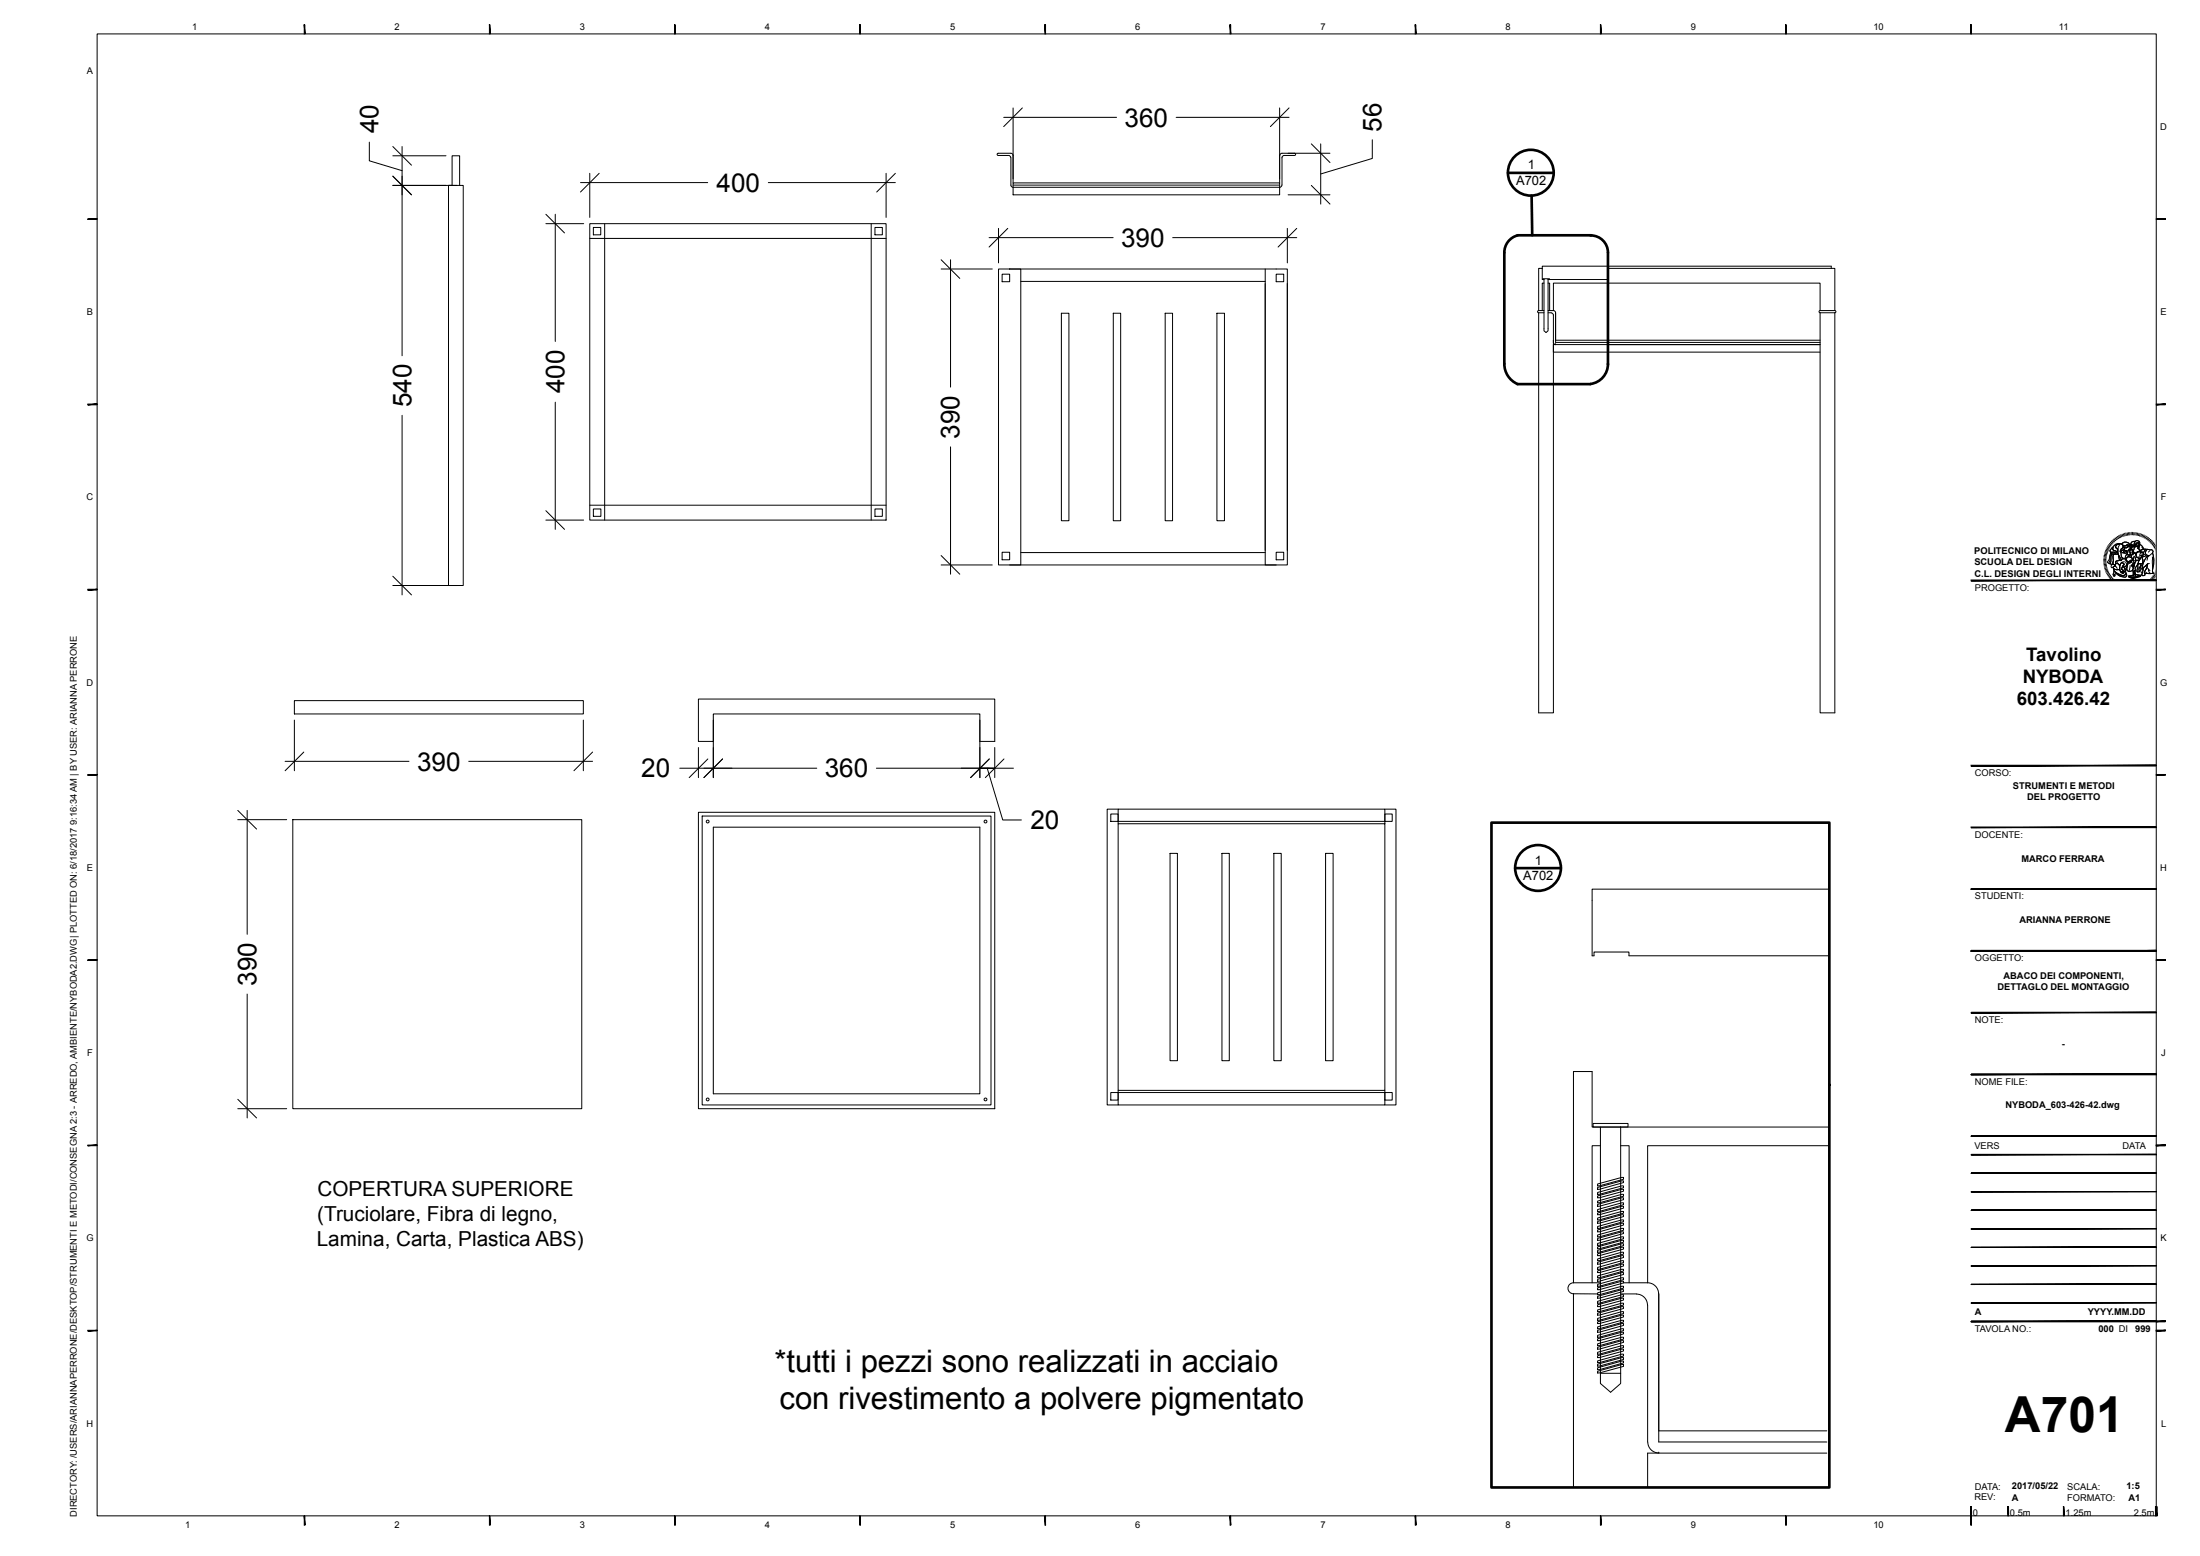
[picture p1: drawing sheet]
<svg xmlns="http://www.w3.org/2000/svg" width="594mm" height="420mm" viewBox="0 0 594 420" stroke-linecap="round" stroke-linejoin="round" font-family="sans-serif">
<g fill="none" stroke="#000" stroke-width=".27">
<path d="M26.2 9.2h556v400h-556zM99.7 38.4v5l8.9 2.7M106.1 39.6l5 5M108.6 39.6v56.4M271 31.7h30.5M273.5 29.1v20.3M276 29.1l-5 5.1M317.6 31.7h30.4M345.5 29.1v20.3M348 29.1l-5 5.1M354.1 38.8l5 5.1M356.6 38.8v16.3"/>
<path d="M370.5 37.7v5.1l-13.9 4.2M106.1 50h17.3M106.1 47.6l5 5M106.1 42h14.3M121.1 50h4v108h-4zM121.1 50h1v-8h2v8M147.4 57.8l5 5.1M149.9 57.8v34.4M156.7 49.3h34.4M159.2 46.8v11.9M161.8 46.8l-5.1 5M207.5 49.3h34.2"/>
<path d="M239.2 46.8v11.9M241.7 46.8l-5 5M272.9 42.6v7.4l.2 .4 .4 .2h72l.4-.2 .2-.4M273.5 49.4h72v3.2h-72zM273.5 50h72M273.5 42l-.1-.5-.5-.1h-3.4l-.3 .3 .3 .3h3l.4 .6M347.8 52.6h11.3M349.5 41.4l.3 .1-.1 .4-3 .1-.5 .3-.1 7.7M354.1 50l5 5.1M359.1 41.4h-13l-.4 .1-.2 .5M147.4 60.4h10.2M159.2 60.4h80v80h-80z"/>
<path d="M159.2 64.4h80M160.2 61.4h2v2h-2zM163.3 60.4v80M235.2 60.4v80M236.2 61.4h2v2h-2zM254.1 72.6h13.8M254.1 70.1l5 5.1M256.6 70.1v34.4M267.1 64.1h33.4M269.6 72.6h6v79.9h-6zM269.6 61.6v9.4M270.6 74h2v2h-2z"/>
<path d="M272.1 61.6l-5 5.1M272.6 72.6h75v79.9h-6v-79.9M275.6 76h66M316.6 64.1h33.5M341.6 76.5v72.1M344.6 74h2v2h-2zM347.6 61.6v9.4M347.6 76.5v72.1M350.1 61.6l-5 5.1M416.4 72.4h-1v11.4M416.4 72.4v-.5h78v.5M416.4 72.4v3h.5"/>
<path d="M416.9 76.4h-.5v7.4M416.9 75.4v13.9l.5 .5 .6-.5v-13.9M416.9 75.4h-.4v-.2h1.9v.2h-.4M418 76.4h.4v7.4M418 75.4h16.1M434.1 72.4h61.3v11.4M286.6 84.6h2v56h-2zM300.6 84.6h2v56h-2zM314.6 84.6h2v56h-2zM328.6 84.6h2v56h-2zM415.4 83.8l-.3 .3 .3 .3M415.4 84.4v108h4v-99.4h72v99.4h4v-108"/>
<path d="M415.4 84.4h1.5M415.4 83.8h1.5M418 84.4l1.1 .1 .3 .6M418 83.8h1.4M419.4 83.8l.4 .2 .2 .4v8h71.4M419.4 83.8v-7.4h72v7.4M419.4 91.8v3.2h72M419.4 85v7.4l.2 .4 .4 .2M420 93h.1M420 91.8h71.4M491.4 83.8l-.3 .3 .3 .3M491.4 84.4v8.6h-57.3"/>
<path d="M491.4 84.4h4M491.4 83.8h4M495.4 83.8l.3 .3-.3 .3M108.6 112.1v48.5M149.9 108.6v34.3M147.4 137.8l5 5.1M159.2 136.4h80M160.2 137.4h2v2h-2zM236.2 137.4h2v2h-2zM256.6 120.6v34.4M106.1 158h17.3M106.1 155.5l5 5.1"/>
<path d="M147.4 140.4h10.2M254.1 152.5h13.8M254.1 150l5 5M270.6 149.1h2v2h-2zM272.6 152.5h72M275.6 149.2h66M344.6 149.1h2v2h-2zM568 151h.6M568 151.4h.6M568 150.6l.7 .1M568 150.3l.7 .1M568.1 149.9l.7 .1"/>
<path d="M568.2 149.6l.7 .1M568.3 149.2l.6 .2M568.4 148.9l.6 .2M568.5 148.6l.7 .2M568.6 148.2l.7 .3M568.6 151.6l-.6 .1M568.7 152h-.7M568.7 152.3l-.7 .1M568.8 152.6l-.7 .1M568.8 147.9l.6 .3M568.8 153l-.6 .1M568.9 153.3l-.6 .2"/>
<path d="M569 147.6l.6 .3M569 153.6l-.7 .2M569.1 153.9l-.6 .2M569.2 147.3l.5 .3M569.2 154.2l-.6 .2M569.4 147l.5 .4M569.4 154.5l-.6 .3M569.5 154.8l-.6 .3M569.6 146.7l.5 .4M569.7 155l-.6 .4M569.8 146.4l.5 .5M569.9 149h.6a.76 .76 0 0 0 1.3-.1l.1 .6-.4 .1-1.6-.2z"/>
<path d="M569.9 148.9v.5M569.9 155.3l-.6 .4M570 149.5l-.2 .4-.1 1.5-.4 .6 .4 .2M570 146.1l.5 .5M570.1 155.6l-.6 .4M570.1 148l.4-.2a.77 .77 0 0 0 .1 .8 .77 .77 0 0 0 .8 .2l.3 .1-.5 .4-.5-.3-.5 .1a.45 .45 0 0 1-.5-.3 .45 .45 0 0 1 .3-.5zM570.3 149.6h.5l-.3 .6v2.2l-.8-.2 .2-.6 .1-1.6zM570.3 145.9l.5 .5M570.3 155.8l-.6 .5M570.3 149.5v.1a1.89 1.89 0 0 0-.3 2l-.3 .6 .7 .2M570.5 147.8l-.5 .5a.45 .45 0 0 0-.3 .5 .45 .45 0 0 0 .5 .3l.3-.1a.76 .76 0 0 0 1.3-.1M570.5 156.1l-.5 .5"/>
<path d="M570.5 153.1a.72 .72 0 0 0 .9 .7l.9-.2M570.5 145.6l.5 .5M570.6 147.5a1.88 1.88 0 0 1 1.9-.7 .98 .98 0 0 0-1.2 1l.5 .3v.7l-.1 .1-.5-.2a.73 .73 0 0 1-.7-.4 .73 .73 0 0 1 .1-.8zM570.7 153.5l.7 .3 .9-.2 .4 1 .2-.2 .3 .4-.2-.6 .4 .5-.2-.5 .4 .2-.4-.5a.44 .44 0 0 1-.4-.4 .44 .44 0 0 1 .3-.5h.4l.2 .7a1.06 1.06 0 0 1-.2 1.6h-.7a2.62 2.62 0 0 1-2.1-1.8zM570.7 153.5a1.79 1.79 0 0 0 1.7 1.6l1 .4M570.7 149.6l-.2 .6v2.2M570.7 156.3l-.4 .5M570.8 149.6h.4a.8 .8 0 0 1 1 .6l.3 .4a.64 .64 0 0 1-.8 .8 .4 .4 0 0 0-.5 .2 .4 .4 0 0 0 .2 .5l-.4 .4a.82 .82 0 0 1-.4-1.3l-.1-1zM570.8 154.1l1.9 1.1a.95 .95 0 0 0 1.3-.5 .63 .63 0 0 1 .1 1 .63 .63 0 0 1-1 0l-1-.4a.77 .77 0 0 0-1.1-.3v.4a.35 .35 0 0 1-.5-.1 .35 .35 0 0 1 .1-.4zM570.8 145.4l.4 .5M570.8 154.1l-.1 .5a.53 .53 0 0 0 .1 .9l.3-.1-.2-.2a.57 .57 0 0 1 .6-.4 .57 .57 0 0 1 .5 .5l.4 .2a1.71 1.71 0 0 0 1.7 0l-.1-.8M570.9 156.6l-.4 .4"/>
<path d="M571 152.6l-.1-.1a.53 .53 0 0 0-.9 .2v.3a.54 .54 0 0 0 .9-.2l.4 .1 .4 .5M571.1 145.2l.4 .5M571.2 156.8l-.4 .5M571.2 152.2l.2-.1a.72 .72 0 0 1 .9 .8v.7a1.3 1.3 0 0 1-1.8-.4l.2-.3h.5l-.1-.3zM571.3 151.6l1.1-.4 .4 .1a.54 .54 0 0 1 .8-.5l.4 .2a1.07 1.07 0 0 1 .5 1.3 1.07 1.07 0 0 1-1.4 .6l.2-.3a.28 .28 0 0 0 .2-.3 .28 .28 0 0 0-.2-.3l-.4-.2-.5 .8a.81 .81 0 0 0-1-.5l-.2-.2zM571.4 145l.3 .6M571.4 156.9l-.3 .6M571.5 147.1a.96 .96 0 0 1 1-.3 .96 .96 0 0 1 .7 .8l-.3 .5a.95 .95 0 0 0-.2 1.4 .98 .98 0 0 0 .7 1.3 .54 .54 0 0 0-.7 .5 .39 .39 0 0 1-.4-.2 .39 .39 0 0 1 .2-.5l-.6-1.1-.1-1.4h-.3l-.3-.5zM571.6 151.9l.7 .7M571.6 152a.54 .54 0 0 0-.4 .8M571.7 144.8l.3 .6M571.7 157.2l-.4 .5"/>
<path d="M571.9 149.5h-1.6a.49 .49 0 0 0-.6 .1 .49 .49 0 0 0-.1 .6l-.1 .8-.5 .7 .3 .3M572 149.9l.2 1.4M572 144.6l.3 .6M572 157.3l-.4 .6M572.2 147.1a3 3 0 0 0-.1 2.9l.4 .6a.37 .37 0 0 0-.1 .5 .37 .37 0 0 0 .4 .2l.1-.4 .5-.1a.98 .98 0 0 1-.7-1.3 1.55 1.55 0 0 1 .5-1.9 1.21 1.21 0 0 0-1.9-.7 1.25 1.25 0 0 0-.9 1.3l.3 .4 1 .3M572.3 157.5l-.4 .6M572.3 144.5l.3 .6M572.4 151.2l-.5 .2a.45 .45 0 0 0-.6 .1 .45 .45 0 0 0 .1 .6M572.5 146.8a.98 .98 0 0 0-1.2 1l.5 .3M572.5 157.6l-.3 .7M572.6 144.3l.3 .6M572.7 148.2l.4-.3 .6-.1-.1 .5-1.1 .5z"/>
<path d="M572.7 148.6l.8-.3 .3 .3a.34 .34 0 0 0-.4 .2 .34 .34 0 0 0 .2 .4h-.2a.58 .58 0 0 1-.7-.6zM572.7 151.9h.1a.48 .48 0 0 1 .5 .1 .48 .48 0 0 1 .1 .5 .88 .88 0 0 0-.5 .9 .88 .88 0 0 0 .6 .8l.1 .2-.4-.2 .2 .5-.4-.5 .2 .6-.3-.4-.2 .1a1.78 1.78 0 0 1 0-2.6zM572.8 148.6a.58 .58 0 0 0 .8 .6M572.8 157.8l-.2 .6M572.9 146.9a1.19 1.19 0 0 1 2 .2l-.2 .1a.4 .4 0 0 0-.4-.2 .4 .4 0 0 0-.3 .3l-.8-.1M573 144.2l.2 .6M573 146.6a1.2 1.2 0 0 1 1.9 .5l-.2 .1-.3-.3a.76 .76 0 0 1-.8 .4 .76 .76 0 0 1-.6-.6zM573.2 147.2l.6 .2 .6-.5a.41 .41 0 0 1 .3 .4 .41 .41 0 0 1-.3 .4l-.3 .2-.4-.1-.6 .1zM573.2 157.9l-.3 .6M573.3 144.1l.2 .6M573.4 148.8l.2-.2 .8 .1-.3 .2a.39 .39 0 0 1-.4 .4 .39 .39 0 0 1-.3-.5zM573.4 150.8a1.31 1.31 0 0 1 .9 1.8l-.2 .1"/>
<path d="M573.5 158l-.2 .6M573.5 153.1l.2 .6a.93 .93 0 0 1 .2 1.1 .93 .93 0 0 1-.9 .5M573.6 148.4l.2 .2M573.6 151.6l-.7 .2M573.6 148.1v.2l-1.1 .5M573.6 143.9l.2 .7M573.7 147.8l-.4 .5M573.8 158.1l-.2 .7M573.8 151.3l.7 .6M573.9 148.6l.5 .1-.3 .1a.34 .34 0 0 1-.2 .5 .34 .34 0 0 1-.4-.3 .34 .34 0 0 1 .4-.4l-.2 .2M573.9 151.8a.7 .7 0 0 1 .2 .9 .7 .7 0 0 1-1 .2M574 151a.93 .93 0 0 1 1.5-.5l.4 .5-.1 .2-1.4 .4a.53 .53 0 0 0 .8 .3l.3-.5a.39 .39 0 0 0 .4-.3 .39 .39 0 0 0-.2-.4l-.6-.4h-.6l-.5 .7-.2-.1v-.5l.5-.8 .2 .2h1.2l.4-.4v-.3l.6 .2 .1 1a.72 .72 0 0 0-.1 1.1l-.3 .5-.5 .2-.2 .6-.2-.1 .3 .3 .2-.1v.4l.1-.2-.2 1.1-.2-.1a.91 .91 0 0 1-1.3 0l-.4-.4 .5-1.7"/>
<path d="M574 143.9l.1 .6M574 150.7l.6-.4 1 .3 .2 .6h-.4l-.6 .4a.37 .37 0 0 1-.4 .1 .37 .37 0 0 1-.2-.4zM574 153.6l.8 .7M574.1 158.2l-.2 .6M574.2 147.7l.1 .1M574.3 147.3l.1 .1M574.3 153l.1 .9M574.3 149.6a1.28 1.28 0 0 0-.5 1.3M574.4 143.8v.7M574.4 147.4h-.1M574.4 151.6l1.1-.4a.63 .63 0 0 1-.3 .7 .63 .63 0 0 1-.8-.3zM574.4 158.3l-.1 .6"/>
<path d="M574.4 152.4l-.1 .7-.5 .7M574.6 151.8h-.1M574.7 147.5l.8-.2 .2 .3a.45 .45 0 0 1-.4 .2 .45 .45 0 0 1-.4-.3zM574.7 147.2l-.2 .5-.4 .2-.4-.1-.6 .1M574.7 143.8l.1 .7M574.7 158.3v.7M574.8 155.5l2-.4 1.2 .2-2.1 .6zM574.8 155.5l1.1 .4v.3l-1.1-.4zM574.8 148.3a.83 .83 0 0 1 1.1 .1 .83 .83 0 0 1 0 1.1l-.2-.3a.53 .53 0 0 0 0-.8 .53 .53 0 0 0-.8 .1l.2 .4a.51 .51 0 0 1-.1 .9 .51 .51 0 0 1-.7-.4zM575 143.7l.1 .7M575 158.3v.7M575.1 148.3a.82 .82 0 0 1 .8 .4 .82 .82 0 0 1-.1 .8l-.2 .3h-.5l-.2-1.3z"/>
<path d="M575.1 152.7l-.3 1.6 1-.2M575.1 147.3a.41 .41 0 0 1 .6-.3 .41 .41 0 0 1 .2 .6l-.2 .1M575.1 151.8h.1M575.2 147.1a.46 .46 0 0 1 .5 0 .46 .46 0 0 1 .2 .5l-.8-.3zM575.2 151.4l.2 .1M575.2 151.7l.1 .1M575.3 151.5h-.1M575.3 148.5v.1M575.4 148.5l-.2 .1M575.4 158.3l-.1 .7M575.4 143.7v.7M575.5 152.6l.2 .1 .2-.6 .5-.2-.4 1.3v-.4l-.2 .1z"/>
<path d="M575.5 147.5l-.5-.2-.3 .2 .3 .1a.32 .32 0 0 0 .5 .3 .32 .32 0 0 0 0-.6v.2M575.5 149.8v.7M575.6 151.3l-.1 .3a.49 .49 0 0 1-.4 .3 .49 .49 0 0 1-.5-.2M575.6 148.3l.2 .3-.1 .1M575.7 148.5a.41 .41 0 0 0-.6-.2 .41 .41 0 0 0 0 .6v.2a.46 .46 0 0 1 0 .6 .46 .46 0 0 1-.7 0 .46 .46 0 0 1 .1-.7l.1-.3a.82 .82 0 0 1 1.2-.4 .82 .82 0 0 1 .1 1.3l-.1-.4M575.7 158.3v.7M575.8 143.7v.7M575.8 148.8l-.2 .1M575.8 148.6l.1 .5-.2 .1h-.6M575.8 149.5l-.1 .2-.6 .1M575.9 155.9l2.1-.6v.3l-2.1 .6zM575.9 155.9v.3"/>
<path d="M576 147.5h.1l.1 .3-.2 .9M576 152.7l-.1 .4 .2-.1M576 158.3l.1 .7M576.1 147.1l.1 .4M576.1 149.1l-.1-.5 .2-.5-.1-.6h-.1l-.1-.3-.4-.3a.61 .61 0 0 1 .2-.7 .61 .61 0 0 1 .7 .1l-.2 .6 .1 .8 .3-.5a.41 .41 0 0 0 .3 .4 .41 .41 0 0 0 .4-.2v.7l.1-.2 .4 .7-1.1 .7M576.1 143.7v.7M576.2 152.4l-.2 .3v-.2M576.2 150.1l-.2 1.3M576.2 149.3l.4 .2M576.2 154.2l.2-.1 .2 1.1-.3-.6-.3 .6zM576.3 151.3l-.4 .4 .1 .4M576.3 158.3l.1 .7"/>
<path d="M576.4 151.9l-.5 .2-.2 .6-.2-.1 .3 .3 .2-.1M576.4 150.2l-.4 .8M576.5 146.2a.73 .73 0 0 1 .9-.1 .73 .73 0 0 1 .3 .9l-.4 1.1v-.7l.3-.5-.2-.5-.2 .1a.91 .91 0 0 0-.7 1.1l-.2 .1-.1-.7zM576.5 146.2a.73 .73 0 0 1 .9-.1 .73 .73 0 0 1 .3 .9l-.4 1.1v-.7l.3-.5-.2-.5a1.17 1.17 0 0 0-1 1.3l-.2-.8zM576.5 146.2h-.5a.6 .6 0 0 0-.6 .7M576.5 143.7l-.1 .7M576.6 147.2a.39 .39 0 0 0 .2 .4 .39 .39 0 0 0 .5-.2M576.7 158.3l.1 .6M576.7 149.3l.9-.4 .4 .1a.65 .65 0 0 1 .9 .5 .65 .65 0 0 1-.6 .8l-.2 .2a.59 .59 0 0 1-1-.1l-.4-.4zM576.7 146.9h.3M576.8 146.7l.6-.3 .2 .5-.3 .5a.46 .46 0 0 1-.7-.1 .46 .46 0 0 1 .2-.6zM576.8 151.3l.8-.2-.4 1.1-.7 1.1v.7l-.5 .7a2.84 2.84 0 0 1 .3-2.2z"/>
<path d="M576.8 151.3l-.5 1.4a2.05 2.05 0 0 0-.3 2l.4-.6 .2 1.4-.3-.9-.4 1 .1-.9M576.8 147.4h.1M576.8 150.3a.57 .57 0 0 0 0 1l.8-.2 .5-.6M576.8 143.8l-.1 .7M576.9 147.2l.1 .1M577 158.2l.1 .7M577.2 147.1l.2 .1M577.2 143.9l-.2 .6M577.3 152.2l.7-.1-.2 .9a1.03 1.03 0 0 0-.1 1.2l-.6 .2-.2-.3zM577.3 147.1l-.1 .1M577.3 158.1l.2 .7M577.4 147.9l.4 .7"/>
<path d="M577.5 150.4h.1M577.5 148.8l1.1-.5h.8l-.6 .9zM577.5 143.9l-.1 .7M577.6 151.1l-.4 1.1-.7 1.1v.9M577.6 158l.2 .7M577.7 150.3l-.3 .1M577.7 146.9l.1 .1a1.17 1.17 0 0 1 .8 1l.3 .2-.9 .4a.76 .76 0 0 1-.3-1.4zM577.7 146.9l.6 .4 .3 .6M577.7 150.6v.1M577.9 144l-.2 .7M578 155.3v.3l-2.1 .6-1.1-.4v-.3M578 158l.2 .6"/>
<path d="M578 152.2l-.1 .7a1.1 1.1 0 0 0-.2 1.3l-.6 .2-.2-.3 .3-.9v-1M578.2 144.2l-.2 .6M578.3 157.8l.2 .7M578.3 150.2h.2l-.1 1.9-1.2 .1 .4-1.1zM578.3 147.8l.5 .4M578.3 150l-.1 .4M578.3 149l.4 .2 .1 .2M578.4 152.1l-1.2 .1M578.4 153.5v.3l.2 .1M578.5 150.3v1.7a2.08 2.08 0 0 0-.1 2.7M578.5 144.3l-.2 .6M578.5 157.7l.3 .6"/>
<path d="M578.7 153.2l1.1-1-.3 1.4a1.09 1.09 0 0 0-.3 1.5l-.3 .3-.6-.1zM578.8 149.2a1.07 1.07 0 0 1 1.7-.8 .56 .56 0 0 1 .8 .2 .56 .56 0 0 1-.3 .8 1.22 1.22 0 0 1-1.1 .8 1.22 1.22 0 0 1-1.1-.8M578.8 149.4l-.1 .3-.4 .3a.73 .73 0 0 1-.5 .7 .73 .73 0 0 1-.8-.3 .74 .74 0 0 1-.2-1.1 .74 .74 0 0 1 1.2 0l-.2 .3a.27 .27 0 0 0 0 .4 .27 .27 0 0 0 .4-.1l.2-.3a.79 .79 0 0 0-.5-.8 .79 .79 0 0 0-1 .3l-.3 .3 .1 .4M578.8 151v.6M578.8 157.6l.3 .6M578.9 144.4l-.3 .6M579.1 157.4l.3 .6M579.2 144.6l-.3 .6M579.3 150.2l-.9 .1M579.3 154.4l.6 .4M579.4 157.2l.4 .6M579.5 148.3h-1.1l-.9 .5"/>
<path d="M579.5 144.7l-.4 .6M579.6 148.4l.2-.1 .7 .2a.52 .52 0 0 1 .6 .1 .52 .52 0 0 1 .1 .6l.3 1.6v1.7a2.16 2.16 0 0 0-.1 2.3l-2.4-.1 .8-2.5-1.5 1.4a6.6 6.6 0 0 1 1.4-3.5l.5-.1a.89 .89 0 0 1-.9-.6 .89 .89 0 0 1 .3-1zM579.6 157.1l.5 .5M579.7 153.2l.8 .9M579.7 150.2a6.4 6.4 0 0 0-1.4 3.4l1.6-1.4 .4-.1M579.8 148.3a.91 .91 0 0 0-.5 1 .91 .91 0 0 0 .9 .7M579.8 145l-.4 .5M579.9 152.2l-.4 1.4a1.09 1.09 0 0 0-.3 1.5l-.5 .3a.29 .29 0 0 1-.4-.1 .29 .29 0 0 1 .1-.4l.4-1.6M579.9 156.9l.4 .5M579.9 150.2l-.2 1M580.1 153.6a1.09 1.09 0 0 0 .6 1.2M580.1 145.1l-.4 .6"/>
<path d="M580.2 156.6l.4 .6M580.4 145.3l-.5 .6M580.4 148.7l-.3 .3M580.4 156.4l.5 .5M580.7 145.6l-.5 .5M580.7 156.2l.4 .5M580.9 156l.5 .4M580.9 145.8l-.4 .5M581.1 155.7l.5 .4M581.1 150.3l.1 3.3M581.2 149.2a8.6 8.6 0 0 1 0 4.8l.3 .8-2.5-.1M581.2 146.1l-.5 .5"/>
<path d="M581.3 155.5l.5 .3M581.4 146.4l-.5 .4M581.5 155.2l.5 .4M581.6 146.6l-.5 .4M581.6 154.9l.6 .3M581.8 154.7l.6 .3M581.9 146.9l-.6 .4M581.9 154.4l.7 .3M582.1 147.2l-.6 .4M582.1 154.1l.6 .2M582.2 153.8l.6 .2M582.2 147.5l-.6 .3"/>
<path d="M582.3 153.4l.7 .2M582.4 147.8l-.6 .3M582.4 153.1l.6 .2M582.4 152.8l.7 .2M582.5 152.5l.7 .1M582.6 148.1l-.6 .3M582.6 152.2h.6M582.6 151.9h.6M582.6 151.6h.7M582.7 148.5l-.6 .2M582.9 148.8l-.7 .2M583 149.2l-.7 .1"/>
<path d="M583 149.5l-.6 .2M583.1 149.8l-.6 .2M583.2 150.2l-.7 .1M583.2 150.5l-.6 .1M583.3 151.2l-.7 .1M583.3 150.9h-.7M79.5 189.1h78v3.6h-78zM79.5 194.4v13.6M157.5 194.4v13.6M188.6 188.7h80v11.4h-4v-7.4h-72v7.4h-4zM192.6 194.4v15.5M264.6 194.4v15.5"/>
<path d="M64.2 218.7l5.1 5.1M66.7 218.7v33.5M77 205.5h33.4M82 203l-5 5M126.6 205.5h33.4M160 203l-5 5M183.5 207.4h37M188.6 219.3h80v80h-80zM188.6 201.8v8.1M191.1 204.9l-5 5M195.1 204.9l-5 5M236.6 207.4h30.5"/>
<path d="M264.6 207.4h4h-4M266.6 207.4l4.1 13.9h5.1M267.1 204.9l-5 5M268.6 207.4h5M268.6 201.8v8.1M271.1 204.9l-5.1 5M299.9 219.7h2v2h-2zM301.9 218.4h-3v79.8h3M373.9 218.4h3v79.8h-3M373.9 219.7h2v2h-2zM64.2 221.2h13.2M79.1 221.2h78v78.1h-78z"/>
<path d="M189.6 220.3h78v77.9h-78zM192.6 223.3h72v71.9h-72zM301.9 222.3h72v72h-72zM301.9 221.7v-3.3h72v3.9M315.9 230.3h2v56h-2zM329.9 230.3h2v56h-2zM343.9 230.3h2v56h-2zM357.9 230.3h2v56h-2zM373.9 221.7h-72v.6M494 240h-64.1v18h.5v-1h9.4v1h54.2M66.7 268.3v33.5M64.2 299.3h13.2"/>
<path d="M64.2 296.7l5.1 5.1M299.9 294.9h2v2h-2zM301.9 294.3v3.9h72v-3.3M373.9 294.3v.6h-72M373.9 294.9h2v2h-2zM430.1 303.2h9.5v1h-9.5zM431.4 319.6l6.9-1.8v.5l-6.5 1.8h-.4zM432.1 309.3h-2.2v37M432.1 304.2v66.5M437.6 309.3h2.3v37M437.6 304.2v66.5M493.9 304.2h-64v-15h-5.1v57.1"/>
<path d="M493.9 309.3h-49v37M431.4 320.5l6.9-1.8v.5l-6.5 1.8h-.4zM431.4 322.8l6.9-1.8v.5l-6.5 1.8h-.4zM431.4 325.1l6.9-1.8v.5l-6.5 1.8h-.4zM431.4 327.4l6.9-1.8v.5l-6.5 1.8h-.4zM431.4 329.7l6.9-1.8v.5l-6.5 1.8h-.4zM431.4 332l6.9-1.8v.5l-6.5 1.8h-.4zM431.4 334.3l6.9-1.8v.5l-6.5 1.8h-.4zM431.4 336.6l6.9-1.8v.5l-6.5 1.8h-.4zM431.4 338.4l6.9-1.8v.6l-6.5 1.7h-.4zM431.4 339.8l6.9-1.8v.5l-6.5 1.8h-.4zM431.4 321.9l6.9-1.8v.5l-6.5 1.8h-.4z"/>
<path d="M431.4 324.2l6.9-1.8v.5l-6.5 1.8h-.4zM431.4 326.5l6.9-1.8v.5l-6.5 1.8h-.4zM431.4 328.8l6.9-1.8v.5l-6.5 1.8h-.4zM431.4 331.1l6.9-1.8v.4l-6.5 1.9h-.4zM431.4 333.3l6.9-1.7v.5l-6.5 1.8h-.4zM431.4 335.6l6.9-1.7v.5l-6.5 1.7h-.4zM431.4 337.5l6.9-1.8v.5l-6.5 1.8h-.4zM424.8 346.3a1.48 1.48 0 0 0-1.4 1.4 1.48 1.48 0 0 0 1.4 1.5M424.8 349.2v52.3M424.8 349.2l6.6 .1M424.8 346.3h7.3M431.4 340.7l6.9-1.8v.5l-6.5 1.8h-.4z"/>
<path d="M431.4 343l6.9-1.8v.5l-6.5 1.8h-.4zM431.4 345.3l6.9-1.8v.5l-6.5 1.8h-.4zM431.4 347.6l6.9-1.8v.5l-6.5 1.8h-.4zM431.4 349.9l6.9-1.8v.5l-6.5 1.8h-.4zM431.4 352.2l6.9-1.8v.5l-6.5 1.8h-.4zM431.4 354.5l6.9-1.8v.5l-6.5 1.8h-.4zM431.4 356.8l6.9-1.8v.5l-6.5 1.8h-.4zM431.4 359.1l6.9-1.8v.5l-6.5 1.8h-.4zM431.4 342.1l6.9-1.8v.5l-6.5 1.8h-.4zM431.4 344.4l6.9-1.8v.5l-6.5 1.8h-.4zM431.4 346.7l6.9-1.8v.5l-6.5 1.8h-.4zM431.4 349l6.9-1.8v.5l-6.5 1.8h-.4z"/>
<path d="M431.4 351.3l6.9-1.8v.5l-6.5 1.8h-.4zM431.4 353.6l6.9-1.8v.5l-6.5 1.7h-.4zM431.4 355.9l6.9-1.9v.6l-6.5 1.8h-.4zM431.4 358.2l6.9-1.8v.4l-6.5 1.9h-.4zM437.6 349.3h4.3M438.3 346.3h6.6M441.9 349.3a2.96 2.96 0 0 1 2.9 3M444.9 346.3a2.96 2.96 0 0 1 2.9 2.9M444.9 352.2v37a2.96 2.96 0 0 0 3 3M447.9 349.2v40h45.3M431.4 361.4l6.9-1.8v.5l-6.5 1.8h-.4zM431.4 363.7l6.9-1.8v.4l-6.5 1.9h-.4z"/>
<path d="M431.4 365.9l6.9-1.7v.5l-6.5 1.7h-.4zM431.4 368.2l6.9-1.8v.6l-6.5 1.7h-.4zM431.4 370.1l6.9-1.8v.5l-6.5 1.8h-.4zM431.4 360.4l6.9-1.7v.5l-6.5 1.7h-.4zM431.4 362.7l6.9-1.8v.6l-6.5 1.7h-.4zM431.4 365l6.9-1.8v.5l-6.5 1.8h-.4zM431.4 367.3l6.9-1.8v.5l-6.5 1.8h-.4zM431.4 369.2l6.9-1.8v.5l-6.5 1.8h-.4zM432.1 370.7v2.7l2.8 2.4 2.7-2.4v-2.7M432.1 370.7h5.5M447.9 392.2h.1M447.9 386.2h45.3"/>
<path d="M493.2 392.2h-48.3v9.3"/>
<circle cx="191.1" cy="221.8" r=".38"/>
<circle cx="266.1" cy="221.8" r=".38"/>
<circle cx="191.1" cy="296.8" r=".38"/>
<circle cx="266.1" cy="296.8" r=".38"/>
</g>
<g fill="none" stroke="#000" stroke-width=".72">
<path d="M407.1 46.7h12.4M413.5 52.8l.2 10.7M429.4 63.6a4.6 4.6 0 0 1 4.7 4.6v30.2M429.6 63.5h-19.9a4.8 4.8 0 0 0-3.5 4.7v30a5.9 5.9 0 0 0 3.5 5.5h19.7M434.1 98.2a5.4 5.4 0 0 1-4.7 5.4M402.7 222h91.2v179.5h-91.2zM409.1 234.3h12.3"/>
<circle cx="413.3" cy="46.6" r="6.2"/>
<circle cx="415.3" cy="234.3" r="6.2"/>
</g>
<g fill="#fff" stroke="#fff" stroke-width=".27">
<path d="M557.2 156.6l30.7 4.4h-30.7z"/>
<path d="M557.2 156.6h25l5.7 4.4z"/>
<path d="M582.2 142.1h5.7l-5.7 14.5z"/>
<path d="M587.9 142.1v18.9l-5.7-4.4z"/>
<path d="M192.3 45.5v7.6l13.9-7.6zM192.3 53.1l13.9-7.6v7.6z"/>
<path d="M146.1 93.4v13.9h7.6zM146.1 93.4h7.6v13.9z"/>
<path d="M252.8 105.8v13.5h7.7zM252.8 105.8h7.7v13.5z"/>
<path d="M104.8 97.3v13.5h7.6zM104.8 97.3h7.6v13.5z"/>
<path d="M95.9 27.1v10h7.6zM95.9 27.1h7.6v10z"/>
<path d="M111.7 201.7v7.6l13.6-7.6zM111.7 209.3l13.6-7.6v7.6z"/>
<path d="M62.9 253.5v13.5h7.6zM62.9 253.5h7.6v13.5z"/>
<path d="M172 203.5v7.7l9.9-7.7zM172 211.2l9.9-7.7v7.7z"/>
<path d="M221.8 203.5v7.7l13.6-7.7zM221.8 211.2l13.6-7.7v7.7z"/>
<path d="M277.1 217.5v7.6l9.9-7.6zM277.1 225.1l9.9-7.6v7.6z"/>
<path d="M301.8 60.3v7.7l13.6-7.7zM301.8 68l13.6-7.7v7.7z"/>
<path d="M366.7 26.8v9.7h7.7zM366.7 26.8h7.7v9.7z"/>
<path d="M302.7 27.9v7.6l13.6-7.6zM302.7 35.5l13.6-7.6v7.6z"/>
</g>
<path d="M557.2 156.6h25v-14.5h5.7v18.9h-30.7z" fill="none" stroke="#fff" stroke-width=".27"/>
<g fill="#000" stroke="#000" stroke-width=".27">
<path d="M82.1 6.7l.2 2.5v-2.5zM82.1 6.7l.2 2.5h-.2z"/>
<path d="M132.1 6.7l.2 2.5v-2.5zM132.1 6.7l.2 2.5h-.2z"/>
<path d="M182.1 6.7l.2 2.5v-2.5zM182.1 6.7l.2 2.5h-.2z"/>
<path d="M232.1 6.7l.2 2.5v-2.5zM232.1 6.7l.2 2.5h-.2z"/>
<path d="M282.1 6.7l.2 2.5v-2.5zM282.1 6.7l.2 2.5h-.2z"/>
<path d="M332.1 6.7l.2 2.5v-2.5zM332.1 6.7l.2 2.5h-.2z"/>
<path d="M382.1 6.7l.2 2.5v-2.5zM382.1 6.7l.2 2.5h-.2z"/>
<path d="M432.1 6.7l.2 2.5v-2.5zM432.1 6.7l.2 2.5h-.2z"/>
<path d="M482.1 6.7l.2 2.5v-2.5zM482.1 6.7l.2 2.5h-.2z"/>
<path d="M532.1 6.7l.2 2.5v-2.5zM532.1 6.7l.2 2.5h-.2z"/>
<path d="M23.7 59.2h2.5v-.1zM23.7 59.1h2.5l-2.5 .1z"/>
<path d="M582.2 59.2h2.5v-.1zM582.2 59.1h2.5l-2.5 .1z"/>
<path d="M23.7 109.3h2.5v-.2zM23.7 109.1h2.5l-2.5 .2z"/>
<path d="M582.2 109.3h2.5v-.2zM582.2 109.1h2.5l-2.5 .2z"/>
<path d="M23.7 159.3h2.5v-.2zM23.7 159.1h2.5l-2.5 .2z"/>
<path d="M532.2 156.8h50v-.2zM532.2 156.6h50l-50 .2z"/>
<path d="M582.2 159.3h2.5v-.2zM582.2 159.1h2.5l-2.5 .2z"/>
<path d="M23.7 209.3h2.5v-.2zM23.7 209.1h2.5l-2.5 .2z"/>
<path d="M532.2 206.8h50v-.2zM532.2 206.6h50l-50 .2z"/>
<path d="M582.2 209.3h2.5v-.2zM582.2 209.1h2.5l-2.5 .2z"/>
<path d="M532.2 239.9v.2l50-.2zM532.2 240.1l50-.2v.2z"/>
<path d="M532.2 223.4h50v-.2zM532.2 223.2h50l-50 .2z"/>
<path d="M23.7 259.3h2.5v-.3zM23.7 259h2.5l-2.5 .3z"/>
<path d="M532.2 256.6v.2l50-.2zM532.2 256.8l50-.2v.2z"/>
<path d="M532.2 256.6v.2l50-.2zM532.2 256.8l50-.2v.2z"/>
<path d="M532.2 256.6v.2l50-.2zM532.2 256.8l50-.2v.2z"/>
<path d="M532.2 256.6v.2l50-.2zM532.2 256.8l50-.2v.2z"/>
<path d="M532.2 240.1h50v-.2zM532.2 239.9h50l-50 .2z"/>
<path d="M582.2 259.3h2.5v-.3zM582.2 259h2.5l-2.5 .3z"/>
<path d="M532.2 273.2v.2l50-.2zM532.2 273.4l50-.2v.2z"/>
<path d="M532.2 289.9v.2l50-.2zM532.2 290.1l50-.2v.2z"/>
<path d="M532.2 289.9v.2l50-.2zM532.2 290.1l50-.2v.2z"/>
<path d="M23.7 309.3h2.5v-.2zM23.7 309.1h2.5l-2.5 .2z"/>
<path d="M532.2 316.6h50zM532.2 316.7l50-.1z"/>
<path d="M532.2 311.6h50zM532.2 311.7l50-.1z"/>
<path d="M532.2 306.5v.3l50-.3zM532.2 306.8l50-.3v.3z"/>
<path d="M582.2 309.3h2.5v-.2zM582.2 309.1h2.5l-2.5 .2z"/>
<path d="M582.2 309.3h2.5v-.2zM582.2 309.1h2.5l-2.5 .2z"/>
<path d="M532.2 336.6h50zM532.2 336.7l50-.1z"/>
<path d="M532.2 331.6h50zM532.2 331.7l50-.1z"/>
<path d="M532.2 326.6h50zM532.2 326.7l50-.1z"/>
<path d="M532.2 321.6h50zM532.2 321.7l50-.1z"/>
<path d="M23.7 359.3h2.5v-.2zM23.7 359.1h2.5l-2.5 .2z"/>
<path d="M532.2 356.6v.2l50-.2zM532.2 356.8l50-.2v.2z"/>
<path d="M532.2 356.6v.2l50-.2zM532.2 356.8l50-.2v.2z"/>
<path d="M532.2 351.6h50zM532.2 351.7l50-.1z"/>
<path d="M532.2 346.6h50zM532.2 346.7l50-.1z"/>
<path d="M532.2 341.6h50zM532.2 341.7l50-.1z"/>
<path d="M582.2 356.8h2.5v-.2zM582.2 356.6h2.5l-2.5 .2z"/>
<path d="M582.2 356.8h2.5v-.2zM582.2 356.6h2.5l-2.5 .2z"/>
<path d="M582.2 359.3h2.5v-.2zM582.2 359.1h2.5l-2.5 .2z"/>
<path d="M582.2 359.3h2.5v-.2zM582.2 359.1h2.5l-2.5 .2z"/>
<path d="M82.1 409.2l.2 2.5v-2.5zM82.1 409.2l.2 2.5h-.2z"/>
<path d="M132.1 409.2l.2 2.5v-2.5zM132.1 409.2l.2 2.5h-.2z"/>
<path d="M182.1 409.2l.2 2.5v-2.5zM182.1 409.2l.2 2.5h-.2z"/>
<path d="M232.1 409.2l.2 2.5v-2.5zM232.1 409.2l.2 2.5h-.2z"/>
<path d="M282.1 409.2l.2 2.5v-2.5zM282.1 409.2l.2 2.5h-.2z"/>
<path d="M332.1 409.2l.2 2.5v-2.5zM332.1 409.2l.2 2.5h-.2z"/>
<path d="M382.1 409.2l.2 2.5v-2.5zM382.1 409.2l.2 2.5h-.2z"/>
<path d="M432.1 409.2l.2 2.5v-2.5zM432.1 409.2l.2 2.5h-.2z"/>
<path d="M482.1 409.2l.2 2.5v-2.5zM482.1 409.2l.2 2.5h-.2z"/>
<path d="M532.1 406.7v2.5h.2zM532.1 406.7h.2v2.5z"/>
<path d="M532.1 409.2l.2 2.5v-2.5zM532.1 409.2l.2 2.5h-.2z"/>
<path d="M542.1 406.7l.2 2.5v-2.5zM542.1 406.7l.2 2.5h-.2z"/>
<path d="M557.1 406.7l.2 2.5v-2.5zM557.1 406.7l.2 2.5h-.2z"/>
<path d="M582 406.7l.4 2.5v-2.5zM582 406.7l.4 2.5h-.4z"/>
</g>
<text font-size="13.4" x="541.3" y="386.5">A701</text>
<g font-size="8.4">
<text x="209.1" y="370.3">*tutti i pezzi sono realizzati in acciaio</text>
<text x="210.5" y="380.3">con rivestimento a polvere pigmentato</text>
</g>
<g font-size="7">
<text x="102.2" y="35.9" transform="rotate(-90 102.2 35.9)">40</text>
<text x="303.6" y="34.2">360</text>
<text x="373" y="35.6" transform="rotate(-90 373 35.6)">56</text>
<text x="193.5" y="51.8">400</text>
<text x="302.7" y="66.6">390</text>
<text x="152.4" y="106.1" transform="rotate(-90 152.4 106.1)">400</text>
<text x="111.1" y="110" transform="rotate(-90 111.1 110)">540</text>
<text x="259.1" y="118.4" transform="rotate(-90 259.1 118.4)">390</text>
<text x="112.6" y="208">390</text>
<text x="173.1" y="209.9">20</text>
<text x="222.7" y="209.9">360</text>
<text x="278.2" y="223.8">20</text>
<text x="69.2" y="266.1" transform="rotate(-90 69.2 266.1)">390</text>
</g>
<g font-size="5.6">
<text x="85.7" y="322.9">COPERTURA SUPERIORE</text>
<text x="85.7" y="329.6">(Truciolare, Fibra di legno,</text>
<text x="85.5" y="336.3">Lamina, Carta, Plastica ABS)</text>
</g>
<g font-size="5">
<text x="547.1" y="178.4">Tavolino</text>
<text x="546.1" y="184.4">NYBODA</text>
<text x="544.6" y="190.4">603.426.42</text>
</g>
<g font-size="3.5">
<text x="412.5" y="45.7">1</text>
<text x="409.3" y="49.9">A702</text>
<text x="414.4" y="233.4">1</text>
<text x="411.3" y="237.5">A702</text>
</g>
<g font-size="2.5">
<text x="51.9" y="8">1</text>
<text x="106.5" y="8">2</text>
<text x="156.5" y="8">3</text>
<text x="206.5" y="8">4</text>
<text x="256.5" y="8">5</text>
<text x="306.5" y="8">6</text>
<text x="356.5" y="8">7</text>
<text x="406.5" y="8">8</text>
<text x="456.5" y="8">9</text>
<text x="505.8" y="8">10</text>
<text x="555.9" y="8">11</text>
<text x="23.5" y="20.1">A</text>
<text x="583.3" y="35.1">D</text>
<text x="23.5" y="85.1">B</text>
<text x="583.3" y="85.1">E</text>
<text x="23.4" y="135.1">C</text>
<text x="583.4" y="135.1">F</text>
<text x="533" y="149.6">POLITECNICO DI MILANO</text>
<text x="533.1" y="152.6">SCUOLA DEL DESIGN</text>
<text x="533.1" y="155.7">C.L. DESIGN DEGLI INTERNI</text>
<text x="533.2" y="159.4">PROGETTO:</text>
<text x="23.4" y="185">D</text>
<text x="583.2" y="185">G</text>
<text x="533.2" y="209.4">CORSO:</text>
<text x="543.5" y="212.9">STRUMENTI E METODI</text>
<text x="547.3" y="215.9">DEL PROGETTO</text>
<text x="533.2" y="226.1">DOCENTE:</text>
<text x="545.8" y="232.5">MARCO FERRARA</text>
<text x="23.5" y="235">E</text>
<text x="583.3" y="235">H</text>
<text x="533.2" y="242.8">STUDENTI:</text>
<text x="545.2" y="249.2">ARIANNA PERRONE</text>
<text x="533.2" y="259.4">OGGETTO:</text>
<text x="539.3" y="267.2">DETTAGLO DEL MONTAGGIO</text>
<text x="541" y="264.1">ABACO DEI COMPONENTI,</text>
<text x="533.2" y="276.1">NOTE:</text>
<text x="23.6" y="285">F</text>
<text x="556.7" y="282.5">-</text>
<text x="583.5" y="285">J</text>
<text x="533.2" y="292.8">NOME FILE:</text>
<text x="541.5" y="299">NYBODA_603-426-42.dwg</text>
<text x="533.1" y="310.1">VERS</text>
<text x="573.1" y="310.1">DATA</text>
<text x="23.3" y="335">G</text>
<text x="583.3" y="335">K</text>
<text x="533.2" y="359.6">TAVOLA NO.:</text>
<text x="533.2" y="355.1">A</text>
<text x="563.7" y="355.1">YYYY.MM.DD</text>
<text x="566.6" y="359.6">000 DI</text>
<text x="576.5" y="359.6">999</text>
<text x="23.4" y="385.1">H</text>
<text x="583.5" y="385.1">L</text>
<text x="533.1" y="405">REV:</text>
<text x="533.2" y="402.1">DATA:</text>
<text x="543.2" y="405.1">A</text>
<text x="543.2" y="402">2017/05/22</text>
<text x="558.1" y="402.1">SCALA:</text>
<text x="558.1" y="405.1">FORMATO:</text>
<text x="574.1" y="402">1:5</text>
<text x="574.7" y="405.1">A1</text>
<text x="20.7" y="409.4" transform="rotate(-90 20.7 409.4)">DIRECTORY: /USERS/ARIANNAPERRONE/DESKTOP/STRUMENTI E METODI/CONSEGNA 2:3 - ARREDO, AMBIENTE/NYBODA2.DWG| PLOTTED ON: 6/18/2017 9:16:34 AM | BY USER: ARIANNA PERRONE</text>
<text x="50" y="412.5">1</text>
<text x="106.5" y="412.5">2</text>
<text x="156.5" y="412.5">3</text>
<text x="206.5" y="412.5">4</text>
<text x="256.5" y="412.5">5</text>
<text x="306.5" y="412.5">6</text>
<text x="356.5" y="412.5">7</text>
<text x="406.5" y="412.5">8</text>
<text x="456.5" y="412.5">9</text>
<text x="505.8" y="412.5">10</text>
<text x="532.7" y="409.2">0</text>
<text x="542.7" y="409.2">0.5m</text>
<text x="557.7" y="409.2">1.25m</text>
<text x="576.1" y="409.2">2.5m</text>
</g>
</svg>
